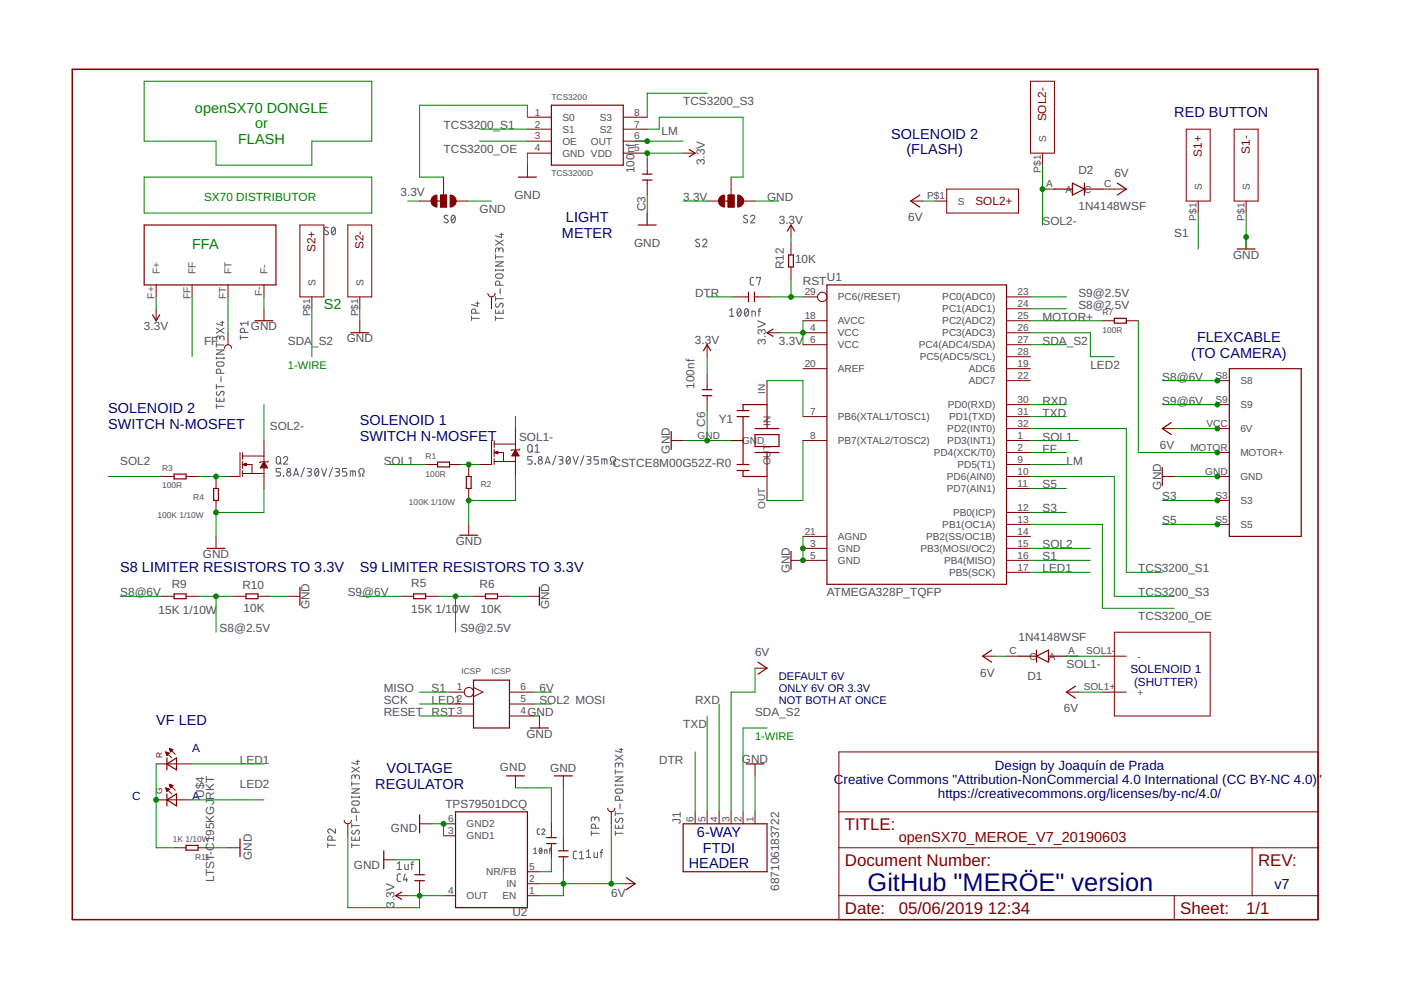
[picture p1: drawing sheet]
<svg xmlns="http://www.w3.org/2000/svg" width="297mm" height="210mm" viewBox="0 0 297 210" stroke-linecap="round" stroke-linejoin="round" font-family="sans-serif">
<g fill="none" stroke="#505050" stroke-width=".21">
<path d="M69.6 48.3l-.5-.1-.3 .3 .1 .2 .5 .4a.38 .38 0 0 1 .2 .5 .38 .38 0 0 1-.5 .2l-.4-.2M70.4 48.3l.3-.1a.97 .97 0 0 1 0 1.6 1.02 1.02 0 0 1-.3-1.5zM71.1 48.5l-.8 .9M94.9 45.8l-.4-.2-.3 .4 .1 .2 .5 .4a.38 .38 0 0 1 .2 .5 .38 .38 0 0 1-.5 .1l-.4-.2M95.8 45.7l.3-.1a.97 .97 0 0 1 0 1.6 1.02 1.02 0 0 1-.3-1.5zM96.5 46l-.8 .9M105.1 54v.9M105.1 57.1v.4M105.1 57.3h1.6M105.1 55.5h1.6l-1.6 .9h1.6M105.1 54.5h1.6M105.1 50.9l1.6 1.1"/>
<path d="M105.2 58.2l1-.1a.46 .46 0 0 1 .5 .4 .46 .46 0 0 1-.5 .5l-1-.2-.1-.3zM105.8 53a.46 .46 0 0 1 .4-.4 .46 .46 0 0 1 .5 .4v.5M105.8 53.3v-.4a.36 .36 0 0 0-.4-.3 .36 .36 0 0 0-.3 .3v.6M106 49.7h.7M106.3 49.4v.9l-1.2-.3M106.7 57.1v.4M106.7 50.9l-1.6 1.1M148.3 50.8l-.2-.1a.38 .38 0 0 0-.5 .2 .38 .38 0 0 0 .1 .5l.5 .2a.44 .44 0 0 1-.1 .7 .44 .44 0 0 1-.6-.2M149 51.1a.44 .44 0 0 1 .6-.4 .44 .44 0 0 1 .1 .7l-.7 .9h.9M158.4 45.8l-.2-.1a.38 .38 0 0 0-.5 .1 .38 .38 0 0 0 .1 .5l.5 .3a.41 .41 0 0 1 .1 .6 .41 .41 0 0 1-.6-.1l-.2-.1M159.1 46a.44 .44 0 0 1 .7-.4 .44 .44 0 0 1 .1 .7l-.8 .9h.9M159.8 58.8h-.5l-.2 .4v1l.2 .2 .5 .1"/>
<path d="M160.4 59v-.2h.9l-.5 1.7M45.9 72.7v.9M45.9 75.8v.3M45.9 75.9h1.6M45.9 74.2h1.6l-1.6 .9h1.6M45.9 73.1h1.6M45.9 69.6l1.6 1.1M46 76.9l1.1-.1a.44 .44 0 0 1 .4 .4 .44 .44 0 0 1-.4 .4l-1.1-.1-.1-.3zM46.6 71.7a.44 .44 0 0 1 .5-.5 .44 .44 0 0 1 .4 .5v.4M46.6 71.9v-.3a.37 .37 0 0 0-.4-.4 .37 .37 0 0 0-.3 .4v.5M46.8 79.1v-.4a.46 .46 0 0 0-.5-.5 .46 .46 0 0 0-.4 .5v.4h1.6M46.8 68.4h.7"/>
<path d="M46.9 79.9v1.1M47.1 68.1v.9l-1.2-.4M47.5 75.8v.3M47.5 69.6l-1.6 1.1M50.9 71.6h1.7M50.9 71.1v.9M51.9 70.5v-.5a.46 .46 0 0 0-.5-.4 .46 .46 0 0 0-.5 .4v.5h1.7M52.6 68.5h-1.7l.4 .5M52.6 68.1v.9M100 67.5h1.6M100 67v.9M100.9 66.4v-.4a.46 .46 0 0 0-.5-.5 .46 .46 0 0 0-.4 .5v.4h1.6"/>
<path d="M100.9 64.3h.7M101.2 64v.9l-1.2-.3M105.1 67.5h1.6M105.1 62.9v.9M105.1 65.7v.7h1.6v-.7M105.1 67v.9M105.1 63.3h1.6M105.2 64.4l-.1 .2a.38 .38 0 0 0 .1 .5 .38 .38 0 0 0 .5-.1l.3-.5a.41 .41 0 0 1 .6-.1 .41 .41 0 0 1 0 .6l-.2 .2M105.8 65.9v.5M106 60.5v-.5a.46 .46 0 0 0-.5-.4 .46 .46 0 0 0-.4 .4v.5h1.6M106 61.2v1.1M154.7 65.8l.5-.4v1.7"/>
<path d="M154.7 67.1h.9M156.5 65.5l.1-.1a.8 .8 0 0 1 .6 .6 .8 .8 0 0 1-.2 .8l-.3 .3a1.04 1.04 0 0 1-.2-1.6zM157.1 65.8l-.8 .9M158 65.5l.1-.1a.8 .8 0 0 1 .7 .6 .8 .8 0 0 1-.2 .8l-.3 .3a1.04 1.04 0 0 1-.3-1.6zM158.6 65.8l-.7 .9M159.4 67.1v-1.1l.7 .1v1M160.7 66h.6M161.3 65.4l-.4 .3v1.4M45.9 86.1h1.6M45.9 81.5v.9M45.9 84.4v.7h1.6v-.7M45.9 85.7v.9"/>
<path d="M45.9 82h1.6M46 83a.41 .41 0 0 0-.1 .6 .41 .41 0 0 0 .6 .1l.3-.6a.41 .41 0 0 1 .6 0 .41 .41 0 0 1 0 .6l-.1 .1M46.6 84.5v.6M58.7 96.9l.3-.1 .4 .1 .1 1.1a.46 .46 0 0 1-.5 .4 .46 .46 0 0 1-.4-.4zM59.3 98l.4 .4M59.5 99.3h-.9v.8h.5a.45 .45 0 0 1 .4 .4 .45 .45 0 0 1-.4 .4h-.5M60.1 97.2a.44 .44 0 0 1 .6-.4 .44 .44 0 0 1 .2 .7l-.8 .9h.9M64.5 99.1l-.7 2M65.1 99.3h.6a.36 .36 0 0 1 .3 .4 .36 .36 0 0 1-.3 .4h-.4M66.9 99.4l.3-.1a.95 .95 0 0 1 0 1.6 1 1 0 0 1-.3-1.5zM67.5 99.7l-.7 .9M68.2 99.3l.5 1.6 .6-1.6"/>
<path d="M70.5 99.1l-.7 2M71.1 99.3h.5a.36 .36 0 0 1 .4 .4 .36 .36 0 0 1-.4 .4h-.3M73.5 99.3h-.9v.8h.6a.45 .45 0 0 1 .3 .4 .45 .45 0 0 1-.3 .4h-.6M74.8 99.9v1M112 94.4l.4-.1 .3 .1 .1 1a.46 .46 0 0 1-.4 .5 .46 .46 0 0 1-.5-.5zM112.6 95.5l.4 .4M112.8 96.8h-.9v.7h.5a.45 .45 0 0 1 .4 .5 .45 .45 0 0 1-.4 .4h-.5M113.4 98.3l.1 .1zM113.4 94.6l.5-.3v1.6M113.4 95.9h.9M115.6 98.4l.5-1.6 .5 1.6M115.7 98h.8"/>
<path d="M117.9 96.6l-.7 2M118.5 96.8h.5a.36 .36 0 0 1 .4 .4 .36 .36 0 0 1-.4 .3h-.3M118.9 97.5a.44 .44 0 0 1 .5 .5 .44 .44 0 0 1-.5 .4h-.4M120.2 96.9l.3-.1a.95 .95 0 0 1 0 1.6 .98 .98 0 0 1-.3-1.5zM120.8 97.2l-.7 .8M121.5 96.8l.5 1.6 .6-1.6M123.8 96.6l-.7 2M124.4 96.8h.5a.36 .36 0 0 1 .4 .4 .36 .36 0 0 1-.4 .3h-.3M124.9 97.5a.44 .44 0 0 1 .4 .5 .44 .44 0 0 1-.4 .4h-.5M126.9 96.8h-.9v.7h.5a.45 .45 0 0 1 .4 .5 .45 .45 0 0 1-.4 .4h-.5M127.6 98.4v-1.1l1 .1 .1 1M128.1 97.3v1.1"/>
<path d="M129.4 98.4h.3v-.4a.61 .61 0 0 1-.2-1 .61 .61 0 0 1 .9 0 .61 .61 0 0 1-.2 1v.4h.3M60.1 100.9h.1zM62.2 100.9l.6-1.6 .5 1.6M62.4 100.5h.8M65.6 100.1a.44 .44 0 0 1 .4 .4 .44 .44 0 0 1-.4 .4h-.5M71.5 100.1a.44 .44 0 0 1 .5 .4 .44 .44 0 0 1-.5 .4h-.4M74.3 100.9v-1h1l.1 1M76.1 100.9h.3v-.4a.61 .61 0 0 1-.2-.9 .61 .61 0 0 1 .9 0 .61 .61 0 0 1-.2 .9v.4h.3M131.3 158.9h.8M131.7 158.6v.9l-1.2-.3M69.5 179.2h1.6M69.5 178.8v.9"/>
<path d="M70.4 178.1v-.4a.46 .46 0 0 0-.5-.5 .46 .46 0 0 0-.4 .5v.4h1.6M71.1 175.7v1l-.9-.8a.44 .44 0 0 0-.7 .1 .44 .44 0 0 0 .3 .7M74.6 179.2h1.6M74.6 165.8v.8M74.6 168.8v.4M74.6 174.6v.9M74.6 177.4v.8h1.6v-.8M74.6 178.8v.9M74.6 175h1.6M74.6 169h1.6M74.6 167.3h1.6l-1.6 .9h1.6M74.6 166.2h1.6"/>
<path d="M74.6 162.6l1.6 1.1M74.7 169.9l1.1-.1a.44 .44 0 0 1 .4 .5 .44 .44 0 0 1-.4 .4l-1.1-.1-.1-.3zM74.7 176.1l-.1 .5 .3 .3 .3-.1 .3-.6a.38 .38 0 0 1 .5-.1 .38 .38 0 0 1 .2 .5l-.2 .3M75.3 164.7a.46 .46 0 0 1 .4-.4 .46 .46 0 0 1 .5 .4v.5M75.3 165v-.3a.36 .36 0 0 0-.4-.4 .36 .36 0 0 0-.3 .4v.5M75.3 177.6v.6M75.5 172.2v-.5a.46 .46 0 0 0-.5-.4 .46 .46 0 0 0-.4 .4v.5h1.6M75.5 161.4h.7M75.6 173v1M75.8 161.2v.9l-1.2-.4M76.2 168.8v.4M76.2 162.6l-1.6 1.1"/>
<path d="M114.4 175.7l-.3 .1-.2 .2v.7l.5 .2M114.4 179.9l.1-.1a.58 .58 0 0 1 .4 .6 .58 .58 0 0 1-.4 .5l-.2-.5zM114.9 176a.32 .32 0 0 1 .4-.2 .32 .32 0 0 1 .1 .5l-.5 .6h.6M116.8 179.8l-.2 .2v1M125.4 176.7h1.6M125.4 176.2v.9M126.1 173.7a.46 .46 0 0 1 .4-.5 .46 .46 0 0 1 .5 .5v.4M126.1 173.9v-.3a.36 .36 0 0 0-.4-.4 .36 .36 0 0 0-.3 .4v.5M126.3 175.6v-.4a.44 .44 0 0 0-.5-.5 .44 .44 0 0 0-.4 .5v.4h1.6M130.5 176.7h1.6M130.5 163.2v.9M130.5 166.3v.3"/>
<path d="M130.5 172.1v.9M130.5 174.9v.7h1.6v-.7M130.5 176.2v.9M130.5 172.5h1.6M130.5 166.5h1.6M130.5 164.7h1.6l-1.6 .9h1.6M130.5 163.7h1.6M130.5 160.1l1.6 1.1M130.6 173.6a.41 .41 0 0 0-.1 .5 .41 .41 0 0 0 .5 .1l.4-.5a.42 .42 0 0 1 .6-.1 .42 .42 0 0 1 0 .6l-.2 .2M130.6 167.4l1-.1a.44 .44 0 0 1 .5 .4 .44 .44 0 0 1-.5 .5l-1-.2-.1-.3zM131.2 162.2a.44 .44 0 0 1 .4-.4 .44 .44 0 0 1 .5 .4v.4M131.2 162.5v-.4a.36 .36 0 0 0-.4-.3 .36 .36 0 0 0-.3 .3v.5"/>
<path d="M131.2 175.1v.5M131.3 169.7v-.5a.44 .44 0 0 0-.4-.4 .44 .44 0 0 0-.4 .4v.5h1.6M131.4 170.4v1.1M132.1 166.3v.3M132.1 160.1l-1.6 1.1M84.2 183.1l.5-.3v1.6M84.2 184.4h.9M84.9 185.3h-.4l-.3 .4v1l.3 .2h.4M85.8 183.3l.1 .9 .2 .2h.5v-1.1M85.9 185.3l-.4 1.2h.9M86.2 186.2v.7M87.1 183.3h.6"/>
<path d="M87.7 182.8l-.4 .2v1.4M113.2 180.1l.3-.3v1.2M113.2 181h.6M114.9 180.1l-.5 .6M115.5 181v-.8l.5 .1v.7M116.4 180.2h.4M122.3 180.5h-.5l-.2 .3v1.1l.2 .2h.5M122.9 182.1h.9M122.9 180.8l.4-.3v1.6M124.4 180.6l.4-.4v1.6M124.4 181.8h.8M125.9 180.7v.9l.2 .2h.6v-1.1"/>
<path d="M127.3 180.7h.5M127.8 180.2h-.2l-.2 .3v1.3"/>
<circle cx="61.2" cy="99.7" r=".36"/>
<circle cx="114.5" cy="98" r=".46"/>
<circle cx="114.5" cy="97.2" r=".37"/>
<circle cx="61.2" cy="100.5" r=".45"/>
</g>
<g fill="none" stroke="#800000" stroke-width=".25">
<path d="M109.9 37.5h3.8M116.9 22.3h15.2v12.7h-15.2zM136.2 36.9h2M136.2 38.2h2M146.1 31.7l1.3 .8-1.3 .7M227.4 38.8l2.5 1.3-2.5 1.3zM229.9 38.8v2.6M236.9 38.8l1.9 1.3-1.9 1.3M30.6 47.7h27.9v12.7h-27.9zM91.5 42.6h2.5M135.3 47.7h3.8M152.5 42.6h2.5"/>
<path d="M166.9 49l.8-1.3 .8 1.3M167.2 54.1h1v2.5h-1zM195 41.4l-1.9 1.2 1.9 1.3M223.6 40.1h3.8M229.9 40.1h3.8M262.3 52.8h3.8M32.3 66.7l.8 1.3 .8-1.3M54.1 68h3.8M74.4 70.5h3.8M149.2 74.4l.7-1.3 .8 1.3M158.7 61.9v2.1M160 61.9v2.1"/>
<path d="M163.9 69.8l-1.3 .7 1.3 .8M175.3 60.4h38.1v63.5h-38.1zM236.3 67.5h2.5v1h-2.5zM260.6 78.2h15.3v35.5h-15.3zM92.8 98h2.5v1h-2.5zM142.3 91.5v3.8M148.9 82.6h2M148.9 83.9h2M155 93.4h2.5M156.3 99.8h2.5M156.3 98.5h2.5M156.3 88.3h2.5"/>
<path d="M156.3 87.1h2.5M157.5 87.1v-1.3h5.1v5.1M157.5 88.3v10.2M160.1 90.9h5.1M160.1 95.9h5.1M160.1 92.1h5.1v2.6h-5.1zM162.6 95.9v5.1h-5.1v-1.2M246.4 99.1v3.8M248.3 89.6l-1.9 1.3 1.9 1.2M36.9 100.5h2.6v1h-2.6zM43.9 116.3h3.8M45.3 103.6h1v2.5h-1z"/>
<path d="M97.5 113.5h3.8M98.9 101h1v2.6h-1zM167.7 116.9v3.8M36.9 125.9h2.6v1h-2.6zM52.2 125.9h2.5v1h-2.5zM63.6 124.5v3.8M87.7 125.9h2.5v1h-2.5zM102.9 125.9h2.6v1h-2.6zM114.4 124.5v3.8M210.2 137.9l-1.9 1.2 1.9 1.3M215.9 139.1h3.9M219.8 139.1l2.5-1.2v2.5z"/>
<path d="M219.8 137.9v2.5M222.3 139.1h3.8M100.4 144.2h7.6v10.1h-7.6zM112.5 154.3h3.8M160.7 140.4l1.9 1.3-1.9 1.2M228 145.5l-1.9 1.2 1.9 1.3M35.4 169.6l2-1.3v2.6zM35.4 160.7v2.5M35.4 168.3v2.6M35.4 162l2-1.3v2.5zM39.5 179.2h2.5v1.1h-2.5zM50.9 177.8v3.9"/>
<path d="M89 172.8v3.8M96.6 172.1h15.2v20.3h-15.2zM107.4 164.5h3.8M115.9 177.6h2M115.9 178.9h2M117.5 164.5h3.8M144.8 174.7h17.8v10.1h-17.8zM158.2 162h3.8M81.4 180.4v3.8M85.2 189.1l-1.3 .8 1.3 .8M87.9 185.5h2.1M87.9 186.7h2.1"/>
<path d="M118.4 180.4h2.1M118.4 181.7h2.1M132.8 186.1l1.9 1.3-1.9 1.2"/>
</g>
<g fill="none" stroke="#800000" stroke-width=".21">
<path d="M218.5 17.2h5.1v15.3h-5.1zM94 37.5v3.9M111.8 27.4h5.1M111.8 32.5h5.1M111.8 35v2.5M111.8 24.8h5.1M111.8 29.9h5.1M132.1 27.4h5.1M132.1 32.5h5.1M132.1 24.8h5.1M132.1 29.9h5.1M137.2 33.7v3.2"/>
<path d="M137.2 38.2v3.2M144.8 32.5h2.6M155 37.5v3.9M221 32.5v2.5M251.5 27.4h5.1v15.2h-5.1zM261.7 27.4h5v15.2h-5zM63.6 47.7h5.1v15.2h-5.1zM73.7 47.7h5.1v15.2h-5.1zM89 42.6h2.5M93.4 41.4h1.3v2.5h-1.3zM96.6 42.6h2.5M137.2 45.2v2.5"/>
<path d="M149.9 42.6h2.6M154.4 41.4h1.2v2.5h-1.2zM157.5 42.6h2.6M167.7 47.7v2.5M167.7 51.5v2.6M167.7 56.6v2.5M193.1 42.6h2.5M198.2 42.6h2.5M200.7 40.1h15.2v5.1h-15.2zM221 40.1h2.6M233.7 40.1h5.1M254 42.6v2.6"/>
<path d="M264.2 42.6v2.6M264.2 50.2v2.6M33.1 60.4v2.5M33.1 65.5v2.5M40.7 60.4v2.5M47.6 73.9a.76 .76 0 0 1 .7-.8 .76 .76 0 0 1 .8 .8M48.3 60.4v2.5M48.3 70.5v2.6M56 60.4v2.5M56 65.5v2.5M66.1 62.9v2.6M76.3 62.9v2.6"/>
<path d="M76.3 68v2.5M103.4 62.2a.76 .76 0 0 0 .8 .7 .76 .76 0 0 0 .8-.7M104.2 62.9v2.6M149.9 73.1v2.5M149.9 79.4v3.2M155.5 62.9h3.2M160 62.9h3.1M162.6 70.5h2.6M170.2 62.9h3.1M170.2 70.5h5.1M170.2 73.1h5.1M170.2 78.2h5.1"/>
<path d="M170.2 68h5.1M213.4 62.9h5.1M213.4 70.5h5.1M213.4 73.1h5.1M213.4 78.2h5.1M213.4 68h5.1M213.4 75.6h5.1M213.4 65.5h5.1M233.7 68h2.6M238.8 68h2.5M50.9 95.9v5.1h-2.6M51.4 96.7h4.6"/>
<path d="M51.4 95.9v1.5M51.4 97.8v1.5M51.4 99.8v1.2M51.4 98.5l.8-.3v.5zM51.5 98.5h1.9v1.9M51.8 98.6h.4M51.8 98.4h.4M52.1 98.7h.1M52.2 98.2h.1M55.3 99.1h1.3M55.3 99h1.3M55.4 98.8h1.1"/>
<path d="M55.5 98.7h.9M55.6 98.6h.8M55.6 98.5h.7M55.7 98.4h.5M55.8 98.2h.4M55.8 98.1h.3M55.9 98h.1M56 93.4v4.5M56 99.2v4.4M56 97.9l.7 1.3h-1.5zM56.9 97.7l-.2 .2h-1.5l-.2 .2M90.2 98.5h2.6"/>
<path d="M95.3 98.5h2.6M99.4 98.5v2.5M104.2 93.4v5.1h-2.5M104.8 95.9h1.9v2M104.8 93.4v1.5M104.8 95.3v1.5M104.8 97.2v1.3M104.8 97.9h4.5M104.8 94.1h4.5M104.8 95.9l.7-.2v.5M104.8 95.9l.7 .3M105.1 96.1h.4"/>
<path d="M105.1 95.8h.4M105.5 96.2h.1M105.5 95.7h.1M108.6 96.6h1.4M108.7 96.4h1.2M108.7 96.3h1.1M108.8 96.2h1M108.9 96.1h.8M108.9 95.9h.7M109 95.8h.6M109.1 95.7h.4M109.2 95.6h.2"/>
<path d="M109.2 95.5h.1M109.3 90.9v4.5M109.3 96.7v4.3M109.3 95.4l.7 1.3h-1.5zM110.2 95.2l-.2 .2h-1.5l-.1 .2M142.3 93.4h2.5M149.9 93.4h5.1M149.9 83.9v3.2M162.6 80.7v5.1M170.2 93.4h5.1M170.2 88.3h5.1M213.4 93.4h5.1"/>
<path d="M213.4 88.3h5.1M213.4 98.5h5.1M213.4 95.9h5.1M213.4 90.9h5.1M213.4 85.8h5.1M213.4 80.7h5.1M246.4 90.9h2.6M258.1 95.9h2.5M258.1 90.9h2.5M258.1 85.8h2.5M258.1 80.7h2.5M34.4 101h2.5"/>
<path d="M39.5 101h2.5M45.8 101v2.6M45.8 106.1v2.5M45.8 113.7v2.6M51.4 100.4h4.6M99.4 103.6v2.5M99.4 110.9v2.6M162.6 101v5.1M167.7 118.8h7.6M170.2 116.3h5.1M170.2 113.7h5.1M213.4 116.3h5.1"/>
<path d="M213.4 118.8h5.1M213.4 113.7h5.1M213.4 111.2h5.1M213.4 108.6h5.1M213.4 103.6h5.1M213.4 101h5.1M246.4 101h2.6M258.1 111.2h2.5M258.1 101h2.5M258.1 106.1h2.5M34.4 126.4h2.5M39.5 126.4h2.5"/>
<path d="M49.6 126.4h2.6M54.7 126.4h2.5M61 126.4h2.6M85.2 126.4h2.5M90.2 126.4h2.6M100.4 126.4h2.5M105.5 126.4h2.5M111.8 126.4h2.6M208.3 139.1h2.6M213.4 139.1h2.5M213.4 121.3h5.1M226.1 139.1h2.5"/>
<path d="M233.7 139.1h5.1M236.3 134h20.3v17.8h-20.3zM35.1 159.4l.8 .3-.5 .5zM35.2 159.5h.2M35.2 159.6h.5M35.2 159.7h.6M35.3 159.9h.4M35.3 160h.3M35.5 159.8l.9 .9M35.9 158.7l.8 .2-.5 .5zM35.9 158.8h.3M36 158.9h.6"/>
<path d="M36 159h.6M36 159.2h.4M36.1 159.3h.2M36.1 159.4h.1M36.3 159l.9 .9M95.3 151.8h5.1M95.3 146.7h3.1M95.3 149.3h5.1M100.4 145.8l2 .9-2 1M108 151.8h5.1M108 146.7h5.1M108 149.3h5.1"/>
<path d="M114.4 151.8v2.5M160.1 141.7h2.5M177.9 159.4h101.5v35.6h-101.5zM226.1 146.7h2.5M233.7 146.7h5.1M33.1 169.6h7.6M33.1 162h7.6M35.1 167l.8 .3-.5 .5zM35.2 167.1h.1M35.2 167.2h.5M35.2 167.3h.7M35.3 167.5h.4"/>
<path d="M35.3 167.6h.3M35.3 167.7h.2M35.4 160.1h.1M35.5 167.4l.9 .9M35.9 166.3l.8 .2-.5 .5zM35.9 166.4h.3M36 166.5h.6M36 166.6h.6M36 166.8h.4M36.1 166.9h.2M36.1 167h.1M36.3 166.7l.9 .9"/>
<path d="M36.9 179.7h2.6M42 179.7h2.5M48.3 179.7h2.6M73 173.9a.76 .76 0 0 0 .7 .8 .76 .76 0 0 0 .8-.8M73.7 174.7v2.5M89 174.7h2.5M94 174.7h2.6M94 177.2h2.6M109.3 164.5v2.5M116.9 174.4v3.2M116.9 178.9v3.1M119.4 164.5v2.5"/>
<path d="M119.4 177.2v3.2M128.8 171.4a.76 .76 0 0 0 .8 .7 .76 .76 0 0 0 .8-.7M129.6 172.1v2.6M147.4 172.1v2.6M149.9 172.1v2.6M152.5 172.1v2.6M155 172.1v2.6M157.5 172.1v2.6M160.1 162v2.5M160.1 172.1v2.6M177.9 179.7h101.5M177.9 172.1h101.5"/>
<path d="M265.5 179.7v10.2M81.4 182.3h2.5M83.9 189.9h2.5M89 182.3v3.2M89 186.7v3.2M94 189.9h2.6M111.8 189.9h2.6M111.8 187.4h2.6M111.8 184.8h2.6M119.4 181.7v3.1M132.1 187.4h2.6M177.9 189.9h101.5"/>
<path d="M249 189.9v5.1"/>
<circle cx="174.3" cy="62.9" r=".99"/>
<circle cx="99.4" cy="146.7" r=".99"/>
</g>
<path d="M15.3 14.7h264.1v180.3h-264.1z" fill="none" stroke="#800000" stroke-width=".32"/>
<g fill="#800000" stroke="#800000" stroke-width=".21">
<path d="M152.7 41.8l.4-.4h.5v2.5a1.26 1.26 0 0 1-1.2-.7 1.26 1.26 0 0 1 .3-1.4z" fill-rule="evenodd"/>
<path d="M156.4 41.4a1.27 1.27 0 0 1 1.3 1.2 1.27 1.27 0 0 1-1.3 1.3z" fill-rule="evenodd"/>
<path d="M91.7 41.8l.5-.4h.4v2.5a1.27 1.27 0 0 1-1.1-.8 1.27 1.27 0 0 1 .2-1.3z" fill-rule="evenodd"/>
<path d="M95.4 41.4a1.27 1.27 0 0 1 1.3 1.2 1.27 1.27 0 0 1-1.3 1.3z" fill-rule="evenodd"/>
</g>
<g fill="#800000" stroke="#800000" stroke-width=".21">
<path d="M154.4 41.4h1.2v2.5h-1.2z"/>
<path d="M93.4 41.4h1.3v2.5h-1.3z"/>
</g>
<g fill="none" stroke="#008000" stroke-width=".21">
<path d="M30.6 17.2h48.2v12.7h-12.7v5.1h-20.3v-5.1h-15.2zM149.9 19.8h-12.7v5M30.6 37.5h48.2v7.7h-48.2zM101.7 29.9h10.1M101.7 27.4h10.1M111.8 24.8v-2.5h-22.8v15.2h5M111.8 32.5v2.5M134.7 29.9h10.1M137.2 27.4h2.6v-2.6h17.7v12.7h-2.5M144.8 32.5h-7.6v1.2M221 35v12.7M86.4 42.6h2.6"/>
<path d="M99.1 42.6h5.1M137.2 41.4v6.3M144.8 42.6h5.1M160.1 42.6h5.1M167.7 50.2v1.3M167.7 59.1v3.8M195.6 42.6h2.6M254 45.2v7.6M264.2 45.2v7.6M33.1 62.9v2.6M40.7 62.9v12.7M48.3 62.9v7.6"/>
<path d="M56 62.9v2.6M66.1 65.5v10.1M76.3 65.5v2.5M149.9 75.6v3.8M149.9 62.9h5.6M163.1 62.9h7.1M165.2 70.5h5M170.2 68v5.1M218.5 70.5h12.7v5.1h5.1M218.5 62.9h7.6M218.5 65.5h7.6M218.5 68h15.2"/>
<path d="M218.5 73.1h7.6M241.3 68v27.9h17.1M56 85.8v7.6M82.4 98.5h7.8M97.9 98.5h3.8M109.3 88.3v2.6M144.8 93.4h10.2M149.9 87.1v6.3M162.6 80.7h7.6v7.6M170.2 93.4v12.7h-7.6M218.5 90.9h20.3v30.4h7.6M218.5 95.9h7.6"/>
<path d="M218.5 98.5h7.6M218.5 93.4h10.1M218.5 88.3h7.6M218.5 85.8h7.6M246.4 80.7h12M246.4 85.8h11.7M249 90.9h9.4M22.9 101h11.5M42 101h6.3M56 103.6v5h-10.2v5.1M109.3 101v5.1h-9.9v4.8M170.2 113.7v5.1"/>
<path d="M218.5 118.8h12.7M218.5 108.6h7.6M218.5 103.6h7.6M218.5 111.2h15.2v17.8h15.3M218.5 116.3h12.7M218.5 101h17.8v25.4h12.7M246.4 106.1h12M246.4 111.2h12M249 101h9.4M25.5 126.4h8.9M42 126.4h7.6M45.8 126.4v7.6"/>
<path d="M57.2 126.4h3.8M76.3 126.4h8.9M92.8 126.4h7.6M96.6 126.4v7.6M108 126.4h3.8M210.9 139.1h2.5M218.5 121.3h12.7M226.1 139.1h7.6M89 146.7h6.3M89 149.3h6.3M89 151.8h6.3M113.1 146.7h3.8"/>
<path d="M113.1 149.3h3.8M113.1 151.8h1.3M147.4 159.4v12.7M149.9 151.8v20.3M152.5 149.3v22.8M160.1 141.7v5h-5.1v25.4M162.6 154.3h-5.1v17.8M228.6 146.7h5.1M33.1 162v17.7h3.8M40.7 162h15.3M40.7 169.6h15.3M44.5 179.7h3.8"/>
<path d="M73.7 177.2v15.2h15.3v-2.5M91.5 174.7h2.5v2.5M109.3 167h7.6v7.4M119.4 167v10.2M129.6 174.7v12.7M160.1 164.5v7.6M83.9 182.3h5.1M86.4 189.9h7.6M114.4 187.4h17.7M116.9 182v2.8h-2.5M119.4 184.8v5.1h-5"/>
</g>
<g fill="#008000" stroke="#008000" stroke-width=".21">
<circle cx="258.1" cy="106.1" r=".51"/>
<circle cx="258.1" cy="111.2" r=".51"/>
<circle cx="170.2" cy="70.5" r=".51"/>
<circle cx="89" cy="189.9" r=".51"/>
<circle cx="137.2" cy="32.5" r=".51"/>
<circle cx="99.4" cy="106.1" r=".51"/>
<circle cx="45.8" cy="108.6" r=".51"/>
<circle cx="170.2" cy="118.8" r=".51"/>
<circle cx="170.2" cy="116.3" r=".51"/>
<circle cx="264.2" cy="50.2" r=".51"/>
<circle cx="149.9" cy="93.4" r=".51"/>
<circle cx="94" cy="174.7" r=".51"/>
<circle cx="258.1" cy="101" r=".51"/>
<circle cx="119.4" cy="187.4" r=".51"/>
<circle cx="129.6" cy="187.4" r=".51"/>
<circle cx="258.1" cy="90.9" r=".51"/>
<circle cx="99.4" cy="98.5" r=".51"/>
<circle cx="45.8" cy="101" r=".51"/>
<circle cx="96.6" cy="126.4" r=".51"/>
<circle cx="45.8" cy="126.4" r=".51"/>
<circle cx="221" cy="40.1" r=".51"/>
<circle cx="258.1" cy="95.9" r=".51"/>
<circle cx="258.1" cy="80.7" r=".51"/>
<circle cx="258.1" cy="85.8" r=".51"/>
<circle cx="167.7" cy="62.9" r=".51"/>
<circle cx="137.2" cy="29.9" r=".51"/>
<circle cx="33.1" cy="169.6" r=".51"/>
</g>
<text font-size="5.4" fill="#000080" x="184" y="188.9">GitHub &quot;MERÖE&quot; version</text>
<g font-size="3.6" fill="#800000">
<text x="179.1" y="175.9">TITLE:</text>
<text x="179.1" y="183.6">Document Number:</text>
<text x="266.7" y="183.6">REV:</text>
<text x="179.1" y="193.7">Date:</text>
<text x="190.6" y="193.7">05/06/2019</text>
<text x="209.5" y="193.7">12:34</text>
<text x="250.2" y="193.7">Sheet:</text>
<text x="264.2" y="193.7">1/1</text>
</g>
<g font-size="3.1" fill="#008000">
<text x="41.3" y="23.9">openSX70 DONGLE</text>
<text x="54.1" y="27.2">or</text>
<text x="50.5" y="30.5">FLASH</text>
<text x="40.7" y="52.8">FFA</text>
<text x="68.7" y="65.5">S2</text>
</g>
<g font-size="3.1" fill="#000080">
<text x="188.9" y="29.4">SOLENOID 2</text>
<text x="249" y="24.8">RED BUTTON</text>
<text x="192.2" y="32.7">(FLASH)</text>
<text x="120" y="47.2">LIGHT</text>
<text x="119.2" y="50.4">METER</text>
<text x="252.6" y="75.8">(TO CAMERA)</text>
<text x="253.8" y="72.5">FLEXCABLE</text>
<text x="22.9" y="87.6">SOLENOID 2</text>
<text x="22.9" y="90.9">SWITCH N-MOSFET</text>
<text x="76.3" y="90.1">SOLENOID 1</text>
<text x="76.3" y="93.4">SWITCH N-MOSFET</text>
<text x="25.5" y="121.3">S8 LIMITER RESISTORS TO 3.3V</text>
<text x="76.3" y="121.3">S9 LIMITER RESISTORS TO 3.3V</text>
<text x="33.1" y="153.6">VF LED</text>
<text x="79.6" y="167.2">REGULATOR</text>
<text x="81.9" y="164">VOLTAGE</text>
<text x="147.8" y="177.5">6-WAY</text>
<text x="146" y="184.1">HEADER</text>
<text x="149" y="180.8">FTDI</text>
<text x="270.2" y="188.4">v7</text>
</g>
<text font-size="3.1" fill="#800000" x="190.6" y="178.5">openSX70_MEROE_V7_20190603</text>
<g font-size="2.8" fill="#000080">
<text x="176.8" y="166.3">Creative Commons &quot;Attribution-NonCommercial 4.0 International (CC BY-NC 4.0)&quot;</text>
<text x="211" y="163.3">Design by Joaquín de Prada</text>
<text x="198.9" y="169.3">https://creativecommons.org/licenses/by-nc/4.0/</text>
</g>
<g font-size="2.5" fill="#505050">
<text x="144.8" y="22.3">TCS3200_S3</text>
<text x="94.1" y="27.4">TCS3200_S1</text>
<text x="140.3" y="28.7">LM</text>
<text x="94.1" y="32.5">TCS3200_OE</text>
<text x="149.4" y="35" transform="rotate(-90 149.4 35)">3.3V</text>
<text x="84.9" y="41.6">3.3V</text>
<text x="134.6" y="36.7" transform="rotate(-90 134.6 36.7)">100nf</text>
<text x="228.6" y="36.9">D2</text>
<text x="236.3" y="37.5">6V</text>
<text x="101.7" y="45.2">GND</text>
<text x="109.1" y="42.1">GND</text>
<text x="136.8" y="44.8" transform="rotate(-90 136.8 44.8)">C3</text>
<text x="144.8" y="42.6">3.3V</text>
<text x="162.6" y="42.6">GND</text>
<text x="165.1" y="47.4">3.3V</text>
<text x="192.6" y="46.9">6V</text>
<text x="221" y="47.7">SOL2-</text>
<text x="228.6" y="44.5">1N4148WSF</text>
<text x="134.5" y="52.3">GND</text>
<text x="249" y="50.2">S1</text>
<text x="166.2" y="57.1" transform="rotate(-90 166.2 57.1)">R12</text>
<text x="168.6" y="55.8">10K</text>
<text x="175.3" y="59.6">U1</text>
<text x="261.4" y="54.8">GND</text>
<text x="147.4" y="62.9">DTR</text>
<text x="170.2" y="60.4">RST</text>
<text x="228.6" y="62.9">S9@2.5V</text>
<text x="228.6" y="65.5">S8@2.5V</text>
<text x="30.5" y="70.1">3.3V</text>
<text x="53.2" y="70.1">GND</text>
<text x="221" y="68">MOTOR+</text>
<text x="43.3" y="73.1">FF</text>
<text x="61" y="73.1">SDA</text>
<text x="66.2" y="73.1">_S2</text>
<text x="73.5" y="72.6">GND</text>
<text x="147.3" y="72.8">3.3V</text>
<text x="162.4" y="73.1" transform="rotate(-90 162.4 73.1)">3.3V</text>
<text x="165.2" y="73.1">3.3V</text>
<text x="221" y="73.1">SDA_S2</text>
<text x="147.3" y="82.4" transform="rotate(-90 147.3 82.4)">100nf</text>
<text x="231.2" y="78.2">LED2</text>
<text x="246.4" y="80.7">S8@6V</text>
<text x="152.4" y="89.6">Y1</text>
<text x="221" y="88.3">TXD</text>
<text x="221" y="85.8">RXD</text>
<text x="246.4" y="85.8">S9@6V</text>
<text x="57.2" y="91.1">SOL2-</text>
<text x="110.1" y="93.4">SOL1-</text>
<text x="149.5" y="90.5" transform="rotate(-90 149.5 90.5)">C6</text>
<text x="221" y="96">FF</text>
<text x="221" y="93.4">SOL1</text>
<text x="245.9" y="95.2">6V</text>
<text x="25.5" y="98.5">SOL2</text>
<text x="81.4" y="98.5">SOL1</text>
<text x="129.9" y="99">CSTCE8M00G52Z-R0</text>
<text x="142" y="96.2" transform="rotate(-90 142 96.2)">GND</text>
<text x="226.1" y="98.5">LM</text>
<text x="221" y="103.6">S5</text>
<text x="246.2" y="103.8" transform="rotate(-90 246.2 103.8)">GND</text>
<text x="246.4" y="106.1">S3</text>
<text x="221" y="108.6">S3</text>
<text x="246.4" y="111.2">S5</text>
<text x="43" y="118.3">GND</text>
<text x="96.6" y="115.5">GND</text>
<text x="221" y="118.8">S1</text>
<text x="221" y="116.3">SOL2</text>
<text x="36.4" y="124.7">R9</text>
<text x="51.4" y="124.9">R10</text>
<text x="87.2" y="124.4">R5</text>
<text x="101.7" y="124.7">R6</text>
<text x="167.4" y="121.6" transform="rotate(-90 167.4 121.6)">GND</text>
<text x="221" y="121.3">LED1</text>
<text x="241.3" y="121.3">TCS3200_S1</text>
<text x="25.5" y="126.4">S8@6V</text>
<text x="33.6" y="130.2">15K 1/10W</text>
<text x="51.6" y="129.7">10K</text>
<text x="65.6" y="129.2" transform="rotate(-90 65.6 129.2)">GND</text>
<text x="73.7" y="126.4">S9@6V</text>
<text x="87.2" y="130">15K 1/10</text>
<text x="97.2" y="130">W</text>
<text x="101.9" y="130">10K</text>
<text x="116.4" y="129.2" transform="rotate(-90 116.4 129.2)">GND</text>
<text x="175.3" y="126.4">ATMEGA328P_TQFP</text>
<text x="241.3" y="126.4">TCS3200_S3</text>
<text x="241.3" y="131.5">TCS3200_OE</text>
<text x="46.6" y="134">S8@2.5V</text>
<text x="97.6" y="134">S9@2.5V</text>
<text x="216" y="135.9">1N4148WSF</text>
<text x="160.1" y="139.1">6V</text>
<text x="207.8" y="143.4">6V</text>
<text x="226.1" y="141.7">SOL1-</text>
<text x="81.4" y="146.7">MISO</text>
<text x="81.4" y="149.3">SCK</text>
<text x="91.5" y="146.7">S1</text>
<text x="91.5" y="149.3">LED1</text>
<text x="114.4" y="149.3">SOL2 MOSI</text>
<text x="114.4" y="146.7">6V</text>
<text x="147.4" y="149.3">RXD</text>
<text x="217.8" y="144.1">D1</text>
<text x="81.4" y="151.8">RESET</text>
<text x="91.5" y="151.8">RST</text>
<text x="111.8" y="151.8">GND</text>
<text x="144.8" y="154.4">TXD</text>
<text x="160.1" y="151.8">SDA_S2</text>
<text x="225.6" y="151.1">6V</text>
<text x="50.9" y="162">LED1</text>
<text x="111.6" y="156.4">GND</text>
<text x="139.8" y="162">DTR</text>
<text x="157.3" y="161.7">GND</text>
<text x="50.9" y="167.1">LED2</text>
<text x="106" y="163.5">GND</text>
<text x="116.7" y="163.8">GND</text>
<text x="43.3" y="169.1" transform="rotate(-90 43.3 169.1)">U$4</text>
<text x="45.4" y="169.5" transform="rotate(-90 45.4 169.5)">RKT</text>
<text x="94.4" y="171.3">TPS79501DCQ</text>
<text x="82.9" y="176.4">GND</text>
<text x="144.3" y="174.8" transform="rotate(-90 144.3 174.8)">J1</text>
<text x="53.4" y="182.3" transform="rotate(-90 53.4 182.3)">GND</text>
<text x="75" y="184.3">GND</text>
<text x="45.4" y="187" transform="rotate(-90 45.4 187)">LTST-C195KGJ</text>
<text x="129.6" y="190.2">6V</text>
<text x="165.2" y="188.9" transform="rotate(-90 165.2 188.9)">687106183722</text>
<text x="83.6" y="192.5" transform="rotate(-90 83.6 192.5)">3.3V</text>
<text x="108.6" y="194.3">U2</text>
</g>
<g font-size="2.5" fill="#800000">
<text x="221.8" y="25.7" transform="rotate(-90 221.8 25.7)">SOL2-</text>
<text x="254.8" y="33.2" transform="rotate(-90 254.8 33.2)">S1+</text>
<text x="265" y="32.6" transform="rotate(-90 265 32.6)">S1-</text>
<text x="206.8" y="43.4">SOL2+</text>
<text x="66.9" y="53.5" transform="rotate(-90 66.9 53.5)">S2+</text>
<text x="77" y="52.9" transform="rotate(-90 77 52.9)">S2-</text>
</g>
<text font-size="2.5" fill="#008000" x="43.3" y="42.6">SX70 DISTRIBUTOR</text>
<g font-size="2.5" fill="#000080">
<text x="239.7" y="142.7">SOLENOID 1</text>
<text x="240.4" y="145.4">(SHUTTER)</text>
<text x="40.7" y="159.4">A</text>
<text x="28" y="169.6">C</text>
<text x="40.7" y="169.6">A</text>
</g>
<g font-size="2.3" fill="#008000">
<text x="61" y="78.2">1-WIRE</text>
<text x="160.1" y="156.9">1-WIRE</text>
</g>
<g font-size="2.3" fill="#000080">
<text x="165.2" y="144.3">DEFAULT 6V</text>
<text x="165.2" y="146.8">ONLY 6V OR 3.3V</text>
<text x="165.2" y="149.3">NOT BOTH AT ONCE</text>
</g>
<g font-size="2.1" fill="#505050">
<text x="113.4" y="24.5">1</text>
<text x="113.4" y="27">2</text>
<text x="113.4" y="29.6">3</text>
<text x="119.2" y="25.6">S0</text>
<text x="119.2" y="28.2">S1</text>
<text x="127.2" y="28.2">S2</text>
<text x="127.2" y="25.6">S3</text>
<text x="134.5" y="29.6">6</text>
<text x="134.5" y="27">7</text>
<text x="134.5" y="24.5">8</text>
<text x="113.4" y="32.1">4</text>
<text x="119.2" y="30.7">OE</text>
<text x="119.2" y="33.2">GND VDD</text>
<text x="125.3" y="30.7">OUT</text>
<text x="134.5" y="32.1">5</text>
<text x="221.8" y="30.1" transform="rotate(-90 221.8 30.1)">S</text>
<text x="220.7" y="36.6" transform="rotate(-90 220.7 36.6)">P$1</text>
<text x="221.8" y="39.7">A</text>
<text x="225.9" y="40.8">A</text>
<text x="229.8" y="40.8">C</text>
<text x="234.1" y="39.7">C</text>
<text x="254.8" y="40.3" transform="rotate(-90 254.8 40.3)">S</text>
<text x="265" y="40.3" transform="rotate(-90 265 40.3)">S</text>
<text x="196.6" y="42.3">P$1</text>
<text x="203" y="43.4">S</text>
<text x="253.7" y="46.8" transform="rotate(-90 253.7 46.8)">P$1</text>
<text x="263.8" y="46.8" transform="rotate(-90 263.8 46.8)">P$1</text>
<text x="33.9" y="58.1" transform="rotate(-90 33.9 58.1)">F+</text>
<text x="41.5" y="58.1" transform="rotate(-90 41.5 58.1)">FF</text>
<text x="49.1" y="58.1" transform="rotate(-90 49.1 58.1)">FT</text>
<text x="56.7" y="58.1" transform="rotate(-90 56.7 58.1)">F-</text>
<text x="32.7" y="63.3" transform="rotate(-90 32.7 63.3)">F+</text>
<text x="40.4" y="63.4" transform="rotate(-90 40.4 63.4)">FF</text>
<text x="48" y="63.4" transform="rotate(-90 48 63.4)">FT</text>
<text x="55.6" y="62.8" transform="rotate(-90 55.6 62.8)">F-</text>
<text x="66.9" y="60.6" transform="rotate(-90 66.9 60.6)">S</text>
<text x="77" y="60.6" transform="rotate(-90 77 60.6)">S</text>
<text x="170.6" y="62.6">29</text>
<text x="177.7" y="63.7">PC6(/RESET)</text>
<text x="199.8" y="63.7">PC0(ADC0)</text>
<text x="215.7" y="65.1">24</text>
<text x="215.7" y="62.6">23</text>
<text x="65.8" y="67.1" transform="rotate(-90 65.8 67.1)">P$1</text>
<text x="75.9" y="67.1" transform="rotate(-90 75.9 67.1)">P$1</text>
<text x="170.6" y="67.7">18</text>
<text x="171.8" y="70.2">4</text>
<text x="177.7" y="71.3">VCC</text>
<text x="177.7" y="68.8">AVCC</text>
<text x="199.8" y="71.3">PC3(ADC3)</text>
<text x="199.8" y="68.8">PC2(ADC2)</text>
<text x="199.8" y="66.2">PC1(ADC1)</text>
<text x="215.7" y="70.2">26</text>
<text x="215.7" y="67.7">25</text>
<text x="170.6" y="77.8">20</text>
<text x="171.8" y="72.7">6</text>
<text x="177.7" y="73.9">VCC</text>
<text x="194.8" y="73.9">PC4(ADC4/SDA)</text>
<text x="195.1" y="76.4">PC5(ADC5/SCL)</text>
<text x="215.7" y="77.8">19</text>
<text x="215.7" y="75.3">28</text>
<text x="215.7" y="72.7">27</text>
<text x="162.3" y="83.5" transform="rotate(-90 162.3 83.5)">IN</text>
<text x="177.7" y="78.9">AREF</text>
<text x="205.4" y="81.5">ADC7</text>
<text x="205.4" y="78.9">ADC6</text>
<text x="215.7" y="80.4">22</text>
<text x="257.7" y="80.4">S8</text>
<text x="263" y="81.5">S8</text>
<text x="171.8" y="88">7</text>
<text x="177.7" y="89.1">PB6(XTAL1/TOSC1)</text>
<text x="201" y="86.6">PD0(RXD)</text>
<text x="201.2" y="89.1">PD1(TXD)</text>
<text x="215.7" y="88">31</text>
<text x="215.7" y="85.4">30</text>
<text x="257.7" y="85.4">S9</text>
<text x="263" y="86.6">S9</text>
<text x="147.9" y="93.1">GND</text>
<text x="157.3" y="94.2">GN</text>
<text x="160.6" y="94.2">D</text>
<text x="163.4" y="95.5" transform="rotate(-90 163.4 95.5)">T</text>
<text x="163.4" y="90.3" transform="rotate(-90 163.4 90.3)">IN</text>
<text x="171.8" y="93.1">8</text>
<text x="177.7" y="94.2">PB7(XTAL2/TOSC2)</text>
<text x="200.9" y="94.2">PD3(INT1)</text>
<text x="200.9" y="91.6">PD2(INT0)</text>
<text x="215.7" y="95.6">2</text>
<text x="215.7" y="93.1">1</text>
<text x="215.7" y="90.5">32</text>
<text x="252.4" y="95.6">MOTOR</text>
<text x="255.8" y="90.5">VCC</text>
<text x="263" y="91.6">6V</text>
<text x="163.4" y="98.7" transform="rotate(-90 163.4 98.7)">OU</text>
<text x="198" y="96.7">PD4(XCK/T0)</text>
<text x="200.7" y="101.8">PD6(AIN0)</text>
<text x="203" y="99.3">PD5(T1)</text>
<text x="215.7" y="100.7">10</text>
<text x="215.7" y="98.1">9</text>
<text x="255.5" y="100.7">GND</text>
<text x="263" y="96.7">MOTOR+</text>
<text x="263" y="101.8">GND</text>
<text x="162.3" y="107.9" transform="rotate(-90 162.3 107.9)">OUT</text>
<text x="200.7" y="104.3">PD7(AIN1)</text>
<text x="215.7" y="103.2">11</text>
<text x="257.7" y="105.8">S3</text>
<text x="263" y="106.9">S3</text>
<text x="170.6" y="113.4">21</text>
<text x="199.8" y="111.9">PB1(OC1A)</text>
<text x="202.1" y="109.4">PB0(ICP)</text>
<text x="215.7" y="113.4">14</text>
<text x="215.7" y="110.8">13</text>
<text x="215.7" y="108.3">12</text>
<text x="257.7" y="110.8">S5</text>
<text x="263" y="111.9">S5</text>
<text x="171.8" y="115.9">3</text>
<text x="171.8" y="118.4">5</text>
<text x="177.7" y="117">GND</text>
<text x="177.7" y="119.6">GND</text>
<text x="177.7" y="114.5">AGND</text>
<text x="195.2" y="117">PB3(MOSI/OC2)</text>
<text x="196.4" y="114.5">PB2(SS/OC1B)</text>
<text x="200.2" y="119.6">PB4(MISO)</text>
<text x="215.7" y="118.4">16</text>
<text x="215.7" y="115.9">15</text>
<text x="201.2" y="122.1">PB5(SCK)</text>
<text x="215.7" y="121">17</text>
<text x="214" y="138.8">C</text>
<text x="218.3" y="139.9">C</text>
<text x="222.4" y="139.9">A</text>
<text x="226.5" y="138.8">A</text>
<text x="230.3" y="138.8">SOL1-</text>
<text x="241.1" y="139.9">-</text>
<text x="96.9" y="146.4">1</text>
<text x="96.9" y="148.9">2</text>
<text x="110.4" y="148.9">5</text>
<text x="110.4" y="146.4">6</text>
<text x="229.8" y="146.4">SOL1+</text>
<text x="241.1" y="147.5">+</text>
<text x="96.9" y="151.5">3</text>
<text x="110.4" y="151.5">4</text>
<text x="95.1" y="174.3">6</text>
<text x="95.1" y="176.9">3</text>
<text x="98.9" y="175.4">GND2</text>
<text x="98.9" y="178">GND1</text>
<text x="147" y="174.3" transform="rotate(-90 147 174.3)">6</text>
<text x="149.6" y="174.3" transform="rotate(-90 149.6 174.3)">5</text>
<text x="152.1" y="174.3" transform="rotate(-90 152.1 174.3)">4</text>
<text x="154.6" y="174.3" transform="rotate(-90 154.6 174.3)">3</text>
<text x="157.2" y="174.3" transform="rotate(-90 157.2 174.3)">2</text>
<text x="159.7" y="174.3" transform="rotate(-90 159.7 174.3)">1</text>
<text x="103.1" y="185.6">NR/FB</text>
<text x="112.2" y="184.5">5</text>
<text x="95.1" y="189.6">4</text>
<text x="98.9" y="190.7">OUT</text>
<text x="106.5" y="190.7">EN</text>
<text x="107.4" y="188.1">IN</text>
<text x="112.2" y="189.6">1</text>
<text x="112.2" y="187">2</text>
</g>
<g font-size="1.8" fill="#505050">
<text x="116.9" y="21.3">TCS3200</text>
<text x="116.9" y="37.3">TCS3200D</text>
<text x="233.7" y="70.6">100R</text>
<text x="233.7" y="66.7">R7</text>
<text x="34.4" y="99.8">R3</text>
<text x="90.2" y="101">100R</text>
<text x="90.2" y="97.2">R1</text>
<text x="34.4" y="103.6">100R</text>
<text x="41" y="106.1">R4</text>
<text x="86.7" y="107.1">100K 1/10W</text>
<text x="101.9" y="103.3">R2</text>
<text x="33.4" y="109.9">100K 1/10W</text>
<text x="97.9" y="142.9">ICSP</text>
<text x="104.2" y="142.9">ICSP</text>
<text x="36.6" y="178.5">1K 1/10W</text>
<text x="41.4" y="182.3">R11</text>
</g>
<g font-size="1.8" fill="#800000">
<text x="34.4" y="160.7" transform="rotate(-90 34.4 160.7)">R</text>
<text x="34.4" y="168.4" transform="rotate(-90 34.4 168.4)">G</text>
</g>
</svg>
